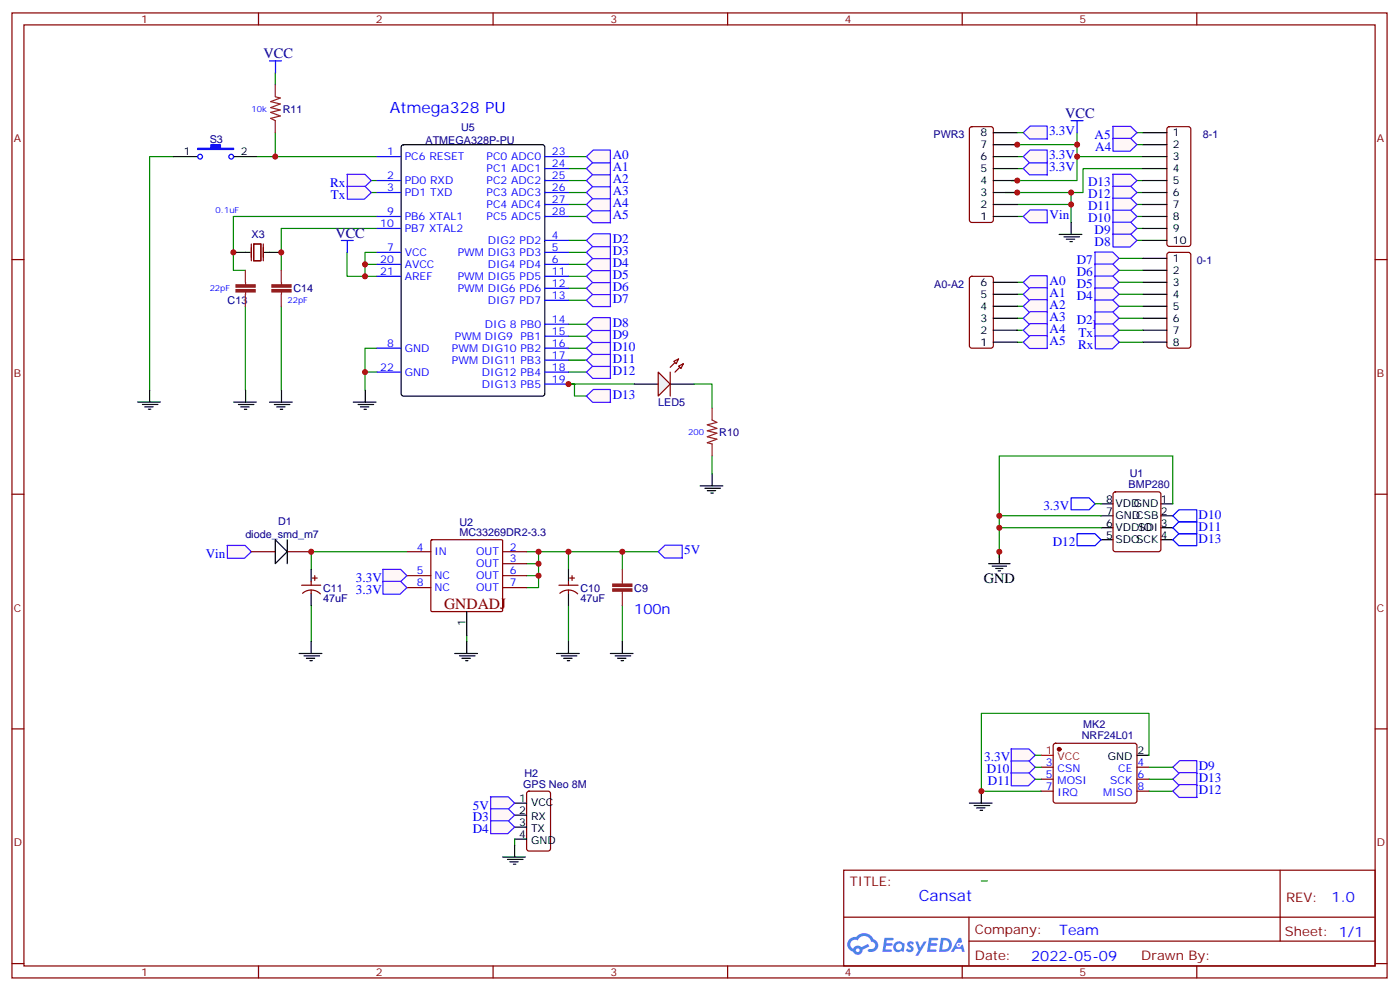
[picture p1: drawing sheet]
<svg xmlns="http://www.w3.org/2000/svg" width="413mm" height="292mm" viewBox="0 0 413 292" stroke-linecap="round" stroke-linejoin="round" font-family="sans-serif">
<g fill="none" stroke="#870000" stroke-width=".35">
<path d="M3.5 3.8h405.4v284.3h-405.4zM7.1 7.3h398.2v277.3h-398.2zM76.2 3.8v3.5M145.3 3.8v3.5M214.5 3.8v3.5M283.6 3.8v3.5M352.8 3.8v3.5M3.5 76.5h3.6M405.3 76.5h3.6M3.5 145.6h3.6M405.3 145.6h3.6M3.5 214.8h3.6"/>
<path d="M405.3 214.8h3.6M248.7 256.4h156.6v28.2h-156.6zM377.3 256.4v20.9M248.7 270.2h156.5M285.6 277.3h119.6M285.6 270.2v14.2M3.5 283.9h3.6M76.2 284.6v3.5M145.3 284.6v3.5M214.5 284.6v3.5M283.6 284.6v3.5M352.8 284.6v3.5"/>
<path d="M405.3 283.9h3.6"/>
</g>
<g fill="#5487ff">
<path d="M267.7 277.6a1.22 1.22 0 0 1 1.7 .2l-.4 .6a.47 .47 0 0 0-.3-.4 .47 .47 0 0 0-.5 .2l.1 .2a1.14 1.14 0 0 1 .8 1.8 1.14 1.14 0 0 1-1.9 0l-.2-.2 .5-.6 .7 .5a.29 .29 0 0 0 .3-.3 .29 .29 0 0 0-.2-.3 1.04 1.04 0 0 1-.6-1.7z"/>
<path d="M260.7 276.3h2.4l.3 .2-.2 .5-1.8 .1-.1 .8h1.5l.3 .4-.3 .4h-1.6l-.2 1.1h1.7l.2 .3-.2 .3-2.6 .1z"/>
<path d="M273.8 276.3h2.4l.3 .2-.1 .5-1.8 .1-.2 .8h1.6l.3 .4-.4 .4h-1.6l-.1 1.1h1.7l.2 .3-.2 .3-2.6 .1z"/>
<path d="M282.6 276.3h.7l.3 1.3-.6 .3a.69 .69 0 0 0-1 .3 .69 .69 0 0 0 .4 .9 .69 .69 0 0 0 .9-.6l.5-.2 .6 2.2h-.8l-.2-.9h-1.8l-.5 .9h-.8z"/>
<path d="M269.8 277.4h.8l.6 1.8 1.1-1.8h.9l-2.6 4.2h-.8l.9-1.5z"/>
<path d="M277.4 276.3l-.6 4.2h1.3a2.11 2.11 0 0 0 2.5-2.1 2.11 2.11 0 0 0-2.5-2.1zM278.1 277.1a1.39 1.39 0 0 1 1.7 1.4 1.39 1.39 0 0 1-1.8 1.3h-.3z"/>
<path d="M263.7 277.9a1.54 1.54 0 0 0-.1 2.2 1.54 1.54 0 0 0 2.2 .1l.6 .3 .3-2.3-.2-.3h-.4a1.49 1.49 0 0 0-2.4 0zM264 278.9a.94 .94 0 0 1 1.8 0 .94 .94 0 0 1-1.8 0z"/>
<path d="M250.4 276.7a2.18 2.18 0 0 0 1.1 3.7 1.44 1.44 0 0 0 1.6 .9 1.44 1.44 0 0 0 1.2-1.4l2-1.1-.5-.7-1.9 1a1.47 1.47 0 0 0-2.4 .4 1.39 1.39 0 0 1-.7-1.9 1.39 1.39 0 0 1 2-.5 2.12 2.12 0 0 1 2.2-1.3 2.12 2.12 0 0 1 1.9 1.7 1.14 1.14 0 0 1 1.1 1.4 1.14 1.14 0 0 1-1.7 .7 .43 .43 0 0 0-.5 .4 .43 .43 0 0 0 .4 .5 1.98 1.98 0 0 0 2.5-1.2 1.98 1.98 0 0 0-1.2-2.6 3.1 3.1 0 0 0-5.3-.6l-.9 .1zM252.3 280a.55 .55 0 0 1 1.1 0 .55 .55 0 0 1-1.1 0z"/>
<circle cx="282.6" cy="278.4" r=".26"/>
</g>
<g fill="none" stroke="#008700" stroke-width=".35">
<path d="M51.2 46.1h-7.1v68.8M167.6 49.7h5.3M167.6 53.2h5.3M167.6 56.7h5.3M107.6 77.9h3.5M111.1 74.4h-3.5v7M111.1 67.3h-28.2v12.4M111.1 63.8h-42.3v15.9h3.5M167.6 77.9h5.3M167.6 60.3h5.3M167.6 63.8h5.3M167.6 70.8h5.3"/>
<path d="M167.6 74.4h5.3M167.6 81.4h5.3M167.6 84.9h5.3M167.6 88.5h5.3M167.6 95.5h5.3M167.6 99.1h5.3M167.6 102.6h5.3M167.6 106.1h5.3M167.6 109.6h5.3M187 113.2h-19.4h1.7v3.5h3.6M204.6 113.2h5.3v7M209.9 134.3v5.3"/>
</g>
<path d="M68.8 74.4h4.9M78 74.4h4.9" fill="none" stroke="#000" stroke-width=".35"/>
<path d="M74.1 71.9v4.9M74.8 71.9h2.1v4.9h-2.1zM77.6 71.9v4.9" fill="none" stroke="#870000" stroke-width=".35"/>
<g fill="#fff7f7" stroke="#420aff" stroke-width=".35">
<path d="M172.9 116.7l2-1.9h5l.1 3.8h-5.3z"/>
<path d="M172.9 109.6l2-1.9h5l.1 3.8h-5.3z"/>
<path d="M172.9 106.1l2-1.9h5l.1 3.8h-5.3z"/>
<path d="M172.9 102.6l2-2h5l.1 3.8h-5.3z"/>
<path d="M172.9 99.1l2-2h5l.1 3.8h-5.3z"/>
<path d="M172.9 95.5l2-1.9h5l.1 3.8h-5.3z"/>
<path d="M172.9 88.5l2-2h5l.1 3.8h-5.3z"/>
<path d="M172.9 84.9l2-1.9h5l.1 3.8h-5.3z"/>
<path d="M172.9 81.4l2-1.9h5l.1 3.8h-5.3z"/>
<path d="M172.9 77.9l2-1.9h5l.1 3.7h-5.3z"/>
<path d="M172.9 74.4l2-2h5l.1 3.8h-5.3z"/>
<path d="M172.9 70.8l2-1.9h5l.1 3.8h-5.3z"/>
<path d="M172.9 63.8l2-2h5l.1 3.8h-5.3z"/>
<path d="M172.9 60.3l2-2h5l.1 3.8h-5.3z"/>
<path d="M172.9 56.7l2-1.9h5l.1 3.8h-5.3z"/>
<path d="M172.9 53.2l2-1.9h5l.1 3.8h-5.3z"/>
<path d="M172.9 49.7l2-2h5l.1 3.8h-5.3z"/>
</g>
<path d="M167.6 46.1h5.3" fill="none" stroke="#008700" stroke-width=".35"/>
<path d="M172.9 46.1l2-1.9h5l.1 3.8h-5.3z" fill="#fff7f7" stroke="#420aff" stroke-width=".35"/>
<path d="M187 113.2h7M197.6 113.2h7" fill="none" stroke="#000" stroke-width=".35"/>
<path d="M194 109.6l3.6 3.6-3.6 3.5z" fill="#f0f0f0" stroke="#870000" stroke-width=".35"/>
<path d="M200 105.8l-2.4 2.4M201.4 107.2l-2.4 2.4" fill="none" stroke="#870000" stroke-width=".35"/>
<g fill="#f0f0f0" stroke="#870000" stroke-width=".35">
<path d="M200 107.9l1.4-.7-.7 1.4z"/>
<path d="M198.6 106.5l1.4-.7-.7 1.4z"/>
</g>
<path d="M197.6 109.6v7.1" fill="none" stroke="#870000" stroke-width=".35"/>
<path d="M109.4 53.2h1.7M72.3 90.2v24.7M82.9 90.2v24.7" fill="none" stroke="#008700" stroke-width=".35"/>
<path d="M102.3 51.4h5.3l1.8 1.8-2 2h-5z" fill="#fff7f7" stroke="#420aff" stroke-width=".35"/>
<path d="M81.1 39.1v7M109.4 56.7h1.7" fill="none" stroke="#008700" stroke-width=".35"/>
<path d="M102.3 54.9h5.3l1.8 1.8-2 2h-5z" fill="#fff7f7" stroke="#420aff" stroke-width=".35"/>
<g fill="none" stroke="#000" stroke-width=".35">
<path d="M51.2 46.1h7M68.8 46.1h7M40.6 118.5h6.7M42 119.2h4.6M42.7 119.9h2.5M44.1 114.9v3.6M68.9 118.5h6.7M70.3 119.2h4.6M71 119.9h2.4M72.4 115v3.5M79.4 118.5h6.7M80.9 119.2h4.5"/>
<path d="M81.6 119.9h2.4M83 115v3.5M104.1 118.5h6.7M105.6 119.2h4.5M106.3 119.9h2.4M107.7 115v3.5M43.7 120.6h.7M72 120.6h.7M82.6 120.6h.7M107.3 120.6h.7M209.9 139.6v3.6M206.4 143.2h6.7"/>
<path d="M207.8 143.9h4.6M208.5 144.6h2.5M209.5 145.3h.8"/>
</g>
<path d="M81.1 25v3.5M81.1 35.6v3.5M81.2 28.5l1.4 .4-2.8 1 2.8 .7-2.8 1.1 2.8 .7-2.8 .7 2.8 1.1-2.8 .7 1.4 .7M72.3 79.7v3.5M82.9 79.7v3.5M72.3 86.7v3.5M72.4 83.2v.7M72.4 86v.7M82.9 86.7v3.5M83 83.2v.7M83 86v.7M209.9 120.2v3.6l1.4 .7-2.8 .7 2.8 1-2.8 .7 2.8 .7-2.8 1.1 2.8 .7-2.8 1.1 1.4 .3v3.5" fill="none" stroke="#8c2424" stroke-width=".35"/>
<path d="M81.1 21.4v3.6M75.8 46.1h35.3M102.3 74.4v7h8.8M111.1 102.6h-3.5v7M111.1 109.6h-3.5v5.3" fill="none" stroke="#008700" stroke-width=".35"/>
<g fill="none" stroke="#00f" stroke-width=".35">
<path d="M79.4 17.9h3.6M81.2 17.9v3.6M100.6 70.9h3.5M102.4 70.9v3.5"/>
<circle cx="59" cy="46.2" r=".71"/>
<circle cx="68.2" cy="46.2" r=".71"/>
</g>
<path d="M58.3 43.7h3.9v-1.1h2.8v1.1h3.9v.3h-10.6z" fill="#00f" stroke="#00f" stroke-width=".35"/>
<g fill="#8c2424" stroke="#8c2424" stroke-width=".35">
<path d="M69.6 83.9h5.6v.7h-5.6z"/>
<path d="M69.6 85.3h5.6v.7h-5.6z"/>
<path d="M80.2 85.3h5.6v.7h-5.6z"/>
<path d="M80.2 83.9h5.6v.7h-5.6z"/>
</g>
<path d="M118.5 42.8l.5-.2h40.9l.6 .5 .1 72.9-.5 .7h-41.1l-.7-.4v-73z" fill="#fff" stroke="#000" stroke-width=".35"/>
<g fill="none" stroke="#00f" stroke-width=".35">
<path d="M111.1 46.1h7.1M111.1 53.2h7.1M111.1 56.7h7.1M160.5 46.1h7.1M160.5 53.2h7.1M160.5 56.7h7.1M160.5 49.7h7.1M111.1 74.4h7.1M111.1 77.9h7.1M111.1 63.8h7.1M111.1 67.3h7.1M160.5 70.8h7.1"/>
<path d="M160.5 74.4h7.1M160.5 77.9h7.1M160.5 63.8h7.1M160.5 60.3h7.1M111.1 81.4h7.1M160.5 81.4h7.1M160.5 84.9h7.1M160.5 88.5h7.1M160.5 95.5h7.1M160.5 99.1h7.1M111.1 102.6h7.1M111.1 109.6h7.1"/>
<path d="M160.5 102.6h7.1M160.5 106.1h7.1M160.5 109.6h7.1M160.5 113.2h7.1"/>
</g>
<path d="M183.4 162.6h10.6M289.3 259.6h1.7" fill="none" stroke="#008700" stroke-width=".35"/>
<g fill="#fff7f7" stroke="#420aff" stroke-width=".35">
<path d="M194 162.6l2.1-2h5l.1 3.8h-5.3z"/>
<path d="M66.9 160.7h5.3l1.9 1.9-2 1.9h-5.1z"/>
</g>
<path d="M335.1 39.1h1.8M335.1 42.6h1.8M91.7 178.4v10.6M119.9 162.6h-28.2v5.3M155.2 166.1h3.5v3.5h-3.5M155.2 162.6h28.2v5.3M158.7 169.6v3.5h-3.5M158.7 162.6v3.5M167.6 178.4v10.6M167.6 162.6v5.3M183.4 178.4v10.6M137.6 187.3v1.7" fill="none" stroke="#008700" stroke-width=".35"/>
<g fill="none" stroke="#000" stroke-width=".35">
<path d="M81.1 159l3.6 3.6-3.6 3.5zM84.7 159v7.1M91.7 167.9v3.5M91.7 174.9v3.5M167.6 167.9v3.5M167.6 174.9v3.5M88.2 192.5h6.7M89.6 193.3h4.6M90.3 194h2.5M91.4 194.7h.7M91.7 189v3.5M134.1 192.5h6.7"/>
<path d="M135.5 193.3h4.6M136.2 194h2.4M137.2 194.7h.7M137.6 180.2v7.1M137.6 189v3.5M164 192.5h6.7M165.5 193.3h4.5M166.2 194h2.4M167.2 194.7h.7M167.6 189v3.5M179.9 192.5h6.7M181.3 193.3h4.6"/>
<path d="M182 194h2.5M183.1 194.7h.7M183.4 189v3.5"/>
</g>
<path d="M183.4 167.9v4.2M183.4 174.2v4.2" fill="none" stroke="#8c2424" stroke-width=".35"/>
<g fill="#8c2424" stroke="#8c2424" stroke-width=".35">
<path d="M180.6 173.5h5.7v.7h-5.7z"/>
<path d="M180.6 172.1h5.7v.7h-5.7z"/>
</g>
<g fill="none" stroke="#870000" stroke-width=".35">
<path d="M127.1 159.2l.3-.2 20.6 .1 .2 .3-.1 20.6-.3 .2-20.6-.1-.2-.3zM74.1 162.6h7M84.7 162.6h7M88.9 172.4h5.6M89.2 174.8a3.8 3.8 0 0 1 5.2 .2M91.7 171.4v1M91.7 173.8v1.1M92.1 170.3h1.4M92.8 169.6v1.4M119.9 162.6h7.1M119.9 169.6h7.1M119.9 173.1h7.1"/>
<path d="M148.2 162.6h7M148.2 166.1h7M148.2 169.6h7M148.2 173.1h7M164.7 172.4h5.7M165 174.8a3.8 3.8 0 0 1 5.3 .2M167.6 171.4v1M167.6 173.8v1.1M167.9 170.3h1.4M168.6 169.6v1.4"/>
</g>
<g fill="#fff7f7" stroke="#420aff" stroke-width=".35">
<path d="M328 37.2h5.3l1.8 1.9-2 1.9h-5z"/>
<path d="M328 40.8h5.3l1.8 1.8-2 2h-5z"/>
</g>
<path d="M317.5 46.1h19.4M335.1 56.7h1.8M335.1 53.2h1.8M336.9 49.7h-17.6v7h-3.6M335.1 70.8h1.8M335.1 67.3h1.8M335.1 63.8h1.8M335.1 60.3h1.8" fill="none" stroke="#008700" stroke-width=".35"/>
<g fill="#fff7f7" stroke="#420aff" stroke-width=".35">
<path d="M328 51.3h5.3l1.8 1.9-2 1.9h-5z"/>
<path d="M328 54.9h5.3l1.8 1.8-2 2h-5z"/>
<path d="M328 58.4h5.3l1.8 1.9-2 1.9h-5z"/>
<path d="M328 61.9h5.3l1.8 1.9-2 1.9h-5z"/>
<path d="M328 65.5h5.3l1.8 1.8-2 2h-5z"/>
<path d="M328 69h5.3l1.8 1.8-2 2h-5z"/>
</g>
<path d="M317.5 39.1v14.1h-19.4M298.1 42.6h19.4M329.8 79.7h7.1M329.8 76.1h7.1M329.8 93.8h7.1M329.8 90.2h7.1M329.8 86.7h7.1M329.8 83.2h7.1" fill="none" stroke="#008700" stroke-width=".35"/>
<g fill="#fff7f7" stroke="#420aff" stroke-width=".35">
<path d="M322.7 74.3h5.3l1.8 1.8-2 2h-5z"/>
<path d="M322.7 77.8h5.3l1.8 1.9-2 1.9h-5z"/>
<path d="M322.7 81.3h5.3l1.8 1.9-2 1.9h-5z"/>
<path d="M322.7 84.9h5.3l1.8 1.8-2 2h-5z"/>
<path d="M322.7 88.4h5.3l1.8 1.8-2 2h-5z"/>
<path d="M322.7 91.9h5.3l1.8 1.9-2 1.9h-5z"/>
</g>
<path d="M299.9 97.3h1.7M299.9 93.8h1.7M299.9 90.2h1.7M299.9 86.7h1.7M299.9 83.2h1.7M299.9 100.8h1.7" fill="none" stroke="#008700" stroke-width=".35"/>
<g fill="#fff7f7" stroke="#420aff" stroke-width=".35">
<path d="M301.6 83.2l2.1-2h5l.1 3.8h-5.3z"/>
<path d="M301.6 86.7l2.1-1.9h5l.1 3.8h-5.3z"/>
<path d="M301.6 90.2l2.1-1.9h5l.1 3.8h-5.3z"/>
<path d="M301.6 93.8l2.1-2h5l.1 3.8h-5.3z"/>
<path d="M301.6 97.3l2.1-1.9h5l.1 3.7h-5.3z"/>
<path d="M301.6 100.8l2.1-1.9h5l.1 3.8h-5.3z"/>
</g>
<path d="M296.3 56.7h19.4v3.6M299.9 46.1h1.7M299.9 49.7h1.7M299.9 60.3h15.8v5.2" fill="none" stroke="#008700" stroke-width=".35"/>
<path d="M312.2 69.1h6.7M313.6 69.8h4.6M314.3 70.5h2.5M315.4 71.2h.7M315.7 65.5v3.6" fill="none" stroke="#000" stroke-width=".35"/>
<path d="M301.6 49.7l2.1-2h5l.1 3.8h-5.3z" fill="#fff7f7" stroke="#420aff" stroke-width=".35"/>
<path d="M315.7 35.6h3.6M317.5 35.6v3.5" fill="none" stroke="#00f" stroke-width=".35"/>
<path d="M299.9 63.8h1.7M329.8 97.3h7.1M329.8 100.8h7.1" fill="none" stroke="#008700" stroke-width=".35"/>
<path d="M301.6 63.8l2.1-2h5l.1 3.8h-5.3z" fill="#fff7f7" stroke="#420aff" stroke-width=".35"/>
<path d="M286 37.5l.5-.2h5.6l.7 .5v27l-.2 .5-.5 .2h-5.6l-.5-.2-.2-.5v-26.8zM344.2 37.5l.5-.2h5.6l.5 .2 .2 .5v33.9l-.2 .5-.5 .2h-5.6l-.5-.2-.2-.5v-33.9zM344.2 74.6l.5-.2h5.6l.7 .4v27.1l-.2 .5-.5 .2h-5.6l-.5-.2-.2-.5v-26.8zM286 81.6l.5-.2h5.6l.7 .5v20l-.5 .6-5.8 .1-.7-.5v-20z" fill="none" stroke="#870000" stroke-width=".35"/>
<g fill="none" stroke="#000" stroke-width=".35">
<path d="M292.8 39.1h7.1M336.9 39.1h7.1M292.8 42.6h7.1M292.8 46.1h7.1M292.8 49.7h7.1M292.8 53.2h7.1M292.8 56.7h7.1M336.9 42.6h7.1M336.9 46.1h7.1M336.9 49.7h7.1M336.9 53.2h7.1M336.9 56.7h7.1"/>
<path d="M292.8 60.3h7.1M292.8 63.8h7.1M336.9 76.1h7.1M336.9 79.7h7.1M336.9 60.3h7.1M336.9 63.8h7.1M336.9 67.3h7.1M336.9 70.8h7.1M292.8 83.2h7.1M292.8 86.7h7.1M292.8 90.2h7.1M292.8 93.8h7.1"/>
<path d="M292.8 97.3h7.1M336.9 83.2h7.1M336.9 86.7h7.1M336.9 90.2h7.1M336.9 93.8h7.1M336.9 97.3h7.1M292.8 100.8h7.1M336.9 100.8h7.1"/>
</g>
<g fill="#fff7f7" stroke="#420aff" stroke-width=".35">
<path d="M301.6 46.1l2.1-1.9h5l.1 3.8h-5.3z"/>
<path d="M301.6 39.1l2.1-2h5l.1 3.8h-5.3z"/>
</g>
<path d="M299.9 39.1h1.7" fill="none" stroke="#008700" stroke-width=".35"/>
<g fill="#fff7f7" stroke="#420aff" stroke-width=".35">
<path d="M112.8 167.8h5.3l1.8 1.8-2 2h-5z"/>
<path d="M112.8 171.3h5.3l1.8 1.8-2 2h-5z"/>
</g>
<path d="M310.7 219.2l.4-.2h23.3l.5 .2 .2 .5v16.5l-.7 .4h-23.5l-.5-.7v-16.2zM306.9 233.1h3.5M306.9 226.1h3.5M306.9 229.6h3.5M335.1 233.1h3.6M335.1 226.1h3.6M335.1 229.6h3.6" fill="none" stroke="#870000" stroke-width=".35"/>
<circle cx="312.2" cy="220.8" r=".53" fill="#870000" stroke="#870000" stroke-width=".35"/>
<path d="M306.9 222.5h3.5" fill="none" stroke="#f00" stroke-width=".35"/>
<path d="M335.1 222.5h3.6" fill="none" stroke="#000" stroke-width=".35"/>
<g fill="#fff7f7" stroke="#420aff" stroke-width=".35">
<path d="M298 220.7h5.3l1.9 1.8-2.1 2h-5z"/>
<path d="M345.7 226.1l2.1-2h5l.1 3.8h-5.3z"/>
</g>
<path d="M338.7 226.1h7" fill="none" stroke="#008700" stroke-width=".35"/>
<g fill="#fff7f7" stroke="#420aff" stroke-width=".35">
<path d="M298 224.2h5.3l1.9 1.9-2.1 1.9h-5z"/>
<path d="M345.7 229.6l2.1-2h5l.1 3.8h-5.3z"/>
</g>
<path d="M338.7 229.6h7M338.7 233.1h7" fill="none" stroke="#008700" stroke-width=".35"/>
<g fill="#fff7f7" stroke="#420aff" stroke-width=".35">
<path d="M298 227.7h5.3l1.9 1.9-2.1 1.9h-5z"/>
<path d="M345.7 233.1l2.1-1.9h5l.1 3.8h-5.3z"/>
</g>
<path d="M151.7 236.6h3.5M285.8 236.6h6.7M287.2 237.3h4.5M287.9 238.1h2.4M288.9 238.8h.7M289.3 233.1v3.5M151.7 240.2h3.5M151.7 243.7h3.5M151.7 247.2h3.5" fill="none" stroke="#000" stroke-width=".35"/>
<path d="M338.7 222.5v-12.3h-49.4v22.9h17.6" fill="none" stroke="#008700" stroke-width=".35"/>
<path d="M155.5 233.3l.4-.2h5.7l.6 .4 .1 16.5-.5 .7-5.9 .1-.6-.5-.1-16.5z" fill="none" stroke="#870000" stroke-width=".35"/>
<path d="M144.6 234.8h5.2l1.9 1.8-2 2h-5.1z" fill="#fff7f7" stroke="#420aff" stroke-width=".35"/>
<path d="M148.2 252.5h6.7M149.6 253.2h4.6M150.3 253.9h2.5M151.3 254.6h.7M151.7 249v3.5" fill="none" stroke="#000" stroke-width=".35"/>
<path d="M151.7 247.2v1.8" fill="none" stroke="#008700" stroke-width=".35"/>
<g fill="#fff7f7" stroke="#420aff" stroke-width=".35">
<path d="M322.7 95.4h5.3l1.8 1.9-2 1.9h-5z"/>
<path d="M322.8 99h5.3l1.8 1.8-2 2h-5z"/>
</g>
<g fill="none" stroke="#000" stroke-width=".35">
<path d="M324.6 148.4h3.5M324.6 152h3.5M324.6 155.5h3.5M324.6 159h3.5M342.2 148.4h3.5M342.2 152h3.5M342.2 155.5h3.5M342.2 159h3.5M291.4 166.1h6.3M292.5 166.8h4.2M293.5 167.5h2.1M294.2 168.2h.7"/>
<path d="M294.6 162.6v3.5"/>
</g>
<path d="M328.3 145.1l.5-.2h12.7l.5 .2 .2 .5v16.3l-.2 .5-.5 .2h-12.7l-.5-.3-.2-.4v-16.3z" fill="none" stroke="#870000" stroke-width=".35"/>
<path d="M315.7 146.7h5.3l1.8 1.7-1.8 1.8h-5.3zM317.5 157.3h5.3l1.8 1.7-1.8 1.8h-5.3zM345.7 152l1.8-1.8h5.3v3.5h-5.3zM345.7 155.5l1.8-1.8h5.3v3.6h-5.3zM345.7 159l1.8-1.7h5.3v3.5h-5.3z" fill="none" stroke="#00f" stroke-width=".35"/>
<path d="M294.6 152h30M294.6 155.5h30M322.8 148.4h1.8M345.7 148.4v-14.1h-51.1v30M305.2 222.5h1.7M305.2 226.1h1.7M305.2 229.6h1.7" fill="none" stroke="#008700" stroke-width=".35"/>
<g fill="#fff7f7" stroke="#420aff" stroke-width=".35">
<path d="M144.6 238.3h5.2l1.9 1.9-2 1.9h-5.1z"/>
<path d="M144.6 241.8h5.2l1.9 1.9-2 1.9h-5.1z"/>
</g>
<g fill="#c00">
<circle cx="167.6" cy="113.2" r=".88"/>
<circle cx="107.6" cy="81.4" r=".88"/>
<circle cx="82.9" cy="74.4" r=".88"/>
<circle cx="81.1" cy="46.1" r=".88"/>
<circle cx="107.6" cy="109.6" r=".88"/>
<circle cx="68.8" cy="74.4" r=".88"/>
<circle cx="107.6" cy="77.9" r=".88"/>
<circle cx="183.4" cy="162.6" r=".88"/>
<circle cx="158.8" cy="162.6" r=".88"/>
<circle cx="158.8" cy="166.1" r=".88"/>
<circle cx="167.6" cy="162.6" r=".88"/>
<circle cx="158.8" cy="169.6" r=".88"/>
<circle cx="317.5" cy="46.1" r=".88"/>
<circle cx="317.5" cy="42.6" r=".88"/>
<circle cx="315.7" cy="60.3" r=".88"/>
<circle cx="299.9" cy="42.6" r=".88"/>
<circle cx="299.9" cy="56.7" r=".88"/>
<circle cx="299.9" cy="53.2" r=".88"/>
<circle cx="315.7" cy="56.7" r=".88"/>
<circle cx="91.7" cy="162.6" r=".88"/>
<circle cx="289.3" cy="233.1" r=".88"/>
<circle cx="294.6" cy="152" r=".88"/>
<circle cx="294.6" cy="155.5" r=".88"/>
<circle cx="294.6" cy="162.6" r=".88"/>
</g>
<g font-size="4.6" fill="#00f">
<text x="114.9" y="33.3">Atmega328 PU</text>
<text x="270.8" y="265.4">Cansat</text>
</g>
<text font-size="4.6" fill="#800" x="130.9" y="179.5">GNDADJ</text>
<g font-size="4.2" fill="#000080">
<text x="77.7" y="17.2">VCC</text>
<text x="314" y="34.9">VCC</text>
<text x="98.8" y="70.2">VCC</text>
</g>
<text font-size="4.2" x="290" y="171.7">GND</text>
<g font-size="4.2" fill="#00f">
<text x="187" y="180.9">100n</text>
<text x="392.5" y="265.7">1.0</text>
<text x="312.2" y="275.4">Team</text>
<text x="304" y="283">2022-05-09</text>
</g>
<g font-size="3.9" fill="#00f">
<text x="309.2" y="39.8">3.3V</text>
<text x="322.7" y="40.8">A5</text>
<text x="180.6" y="46.9">A0</text>
<text x="309.2" y="46.9">3.3V</text>
<text x="322.8" y="44.4">A4</text>
<text x="180.6" y="54">A2</text>
<text x="180.6" y="50.5">A1</text>
<text x="309.2" y="50.4">3.3V</text>
<text x="97.3" y="55.1">Rx</text>
<text x="97.5" y="58.6">Tx</text>
<text x="180.6" y="57.5">A3</text>
<text x="320.7" y="54.9">D13</text>
<text x="320.7" y="58.5">D12</text>
<text x="180.6" y="64.6">A5</text>
<text x="180.6" y="61.1">A4</text>
<text x="309.4" y="64.6">Vin</text>
<text x="320.7" y="62">D11</text>
<text x="320.7" y="65.5">D10</text>
<text x="180.6" y="71.6">D2</text>
<text x="322.7" y="69.1">D9</text>
<text x="180.6" y="75.2">D3</text>
<text x="317.4" y="77.9">D7</text>
<text x="322.7" y="72.6">D8</text>
<text x="180.6" y="82.2">D5</text>
<text x="180.6" y="78.7">D4</text>
<text x="309.4" y="84">A0</text>
<text x="317.4" y="81.4">D6</text>
<text x="180.6" y="89.3">D7</text>
<text x="180.6" y="85.7">D6</text>
<text x="309.4" y="87.5">A1</text>
<text x="317.4" y="84.9">D5</text>
<text x="317.4" y="88.5">D4</text>
<text x="309.4" y="91">A2</text>
<text x="309.4" y="94.6">A3</text>
<text x="317.4" y="95.5">D2</text>
<text x="180.6" y="99.9">D9</text>
<text x="180.6" y="96.3">D8</text>
<text x="309.4" y="98.1">A4</text>
<text x="309.4" y="101.6">A5</text>
<text x="317.9" y="99.2">Tx</text>
<text x="322.1" y="96.8">D3</text>
<text x="180.6" y="106.9">D11</text>
<text x="180.6" y="103.4">D10</text>
<text x="317.8" y="102.7">Rx</text>
<text x="180.6" y="110.4">D12</text>
<text x="180.6" y="117.5">D13</text>
<text x="307.6" y="150.2">3.3V</text>
<text x="353.3" y="153">D10</text>
<text x="310.3" y="160.8">D12</text>
<text x="353.3" y="156.6">D11</text>
<text x="353.3" y="160.1">D13</text>
<text x="60.6" y="164.3">Vin</text>
<text x="201.7" y="163.3">5V</text>
<text x="104.9" y="171.4">3.3V</text>
<text x="104.9" y="174.9">3.3V</text>
<text x="290.1" y="224.3">3.3V</text>
<text x="290.9" y="227.8">D10</text>
<text x="353.3" y="226.8">D9</text>
<text x="291.2" y="231.4">D11</text>
<text x="353.3" y="230.3">D13</text>
<text x="353.3" y="233.8">D12</text>
<text x="139.4" y="238.7">5V</text>
<text x="139.4" y="241.8">D3</text>
<text x="139.4" y="245.4">D4</text>
</g>
<g font-size="3.9" fill="#800">
<text x="250.5" y="261">TITLE:</text>
<text x="379.1" y="265.7">REV:</text>
<text x="287.4" y="275.2">Company:</text>
<text x="378.7" y="275.8">Sheet: 1/1</text>
<text x="287.4" y="282.9">Date:</text>
<text x="336.4" y="282.9">Drawn By:</text>
</g>
<g font-size="3.2" fill="#800">
<text x="41.6" y="6.8">1</text>
<text x="110.8" y="6.8">2</text>
<text x="179.9" y="6.8">3</text>
<text x="249.1" y="6.8">4</text>
<text x="318.2" y="6.8">5</text>
<text x="4.1" y="41.9">A</text>
<text x="405.9" y="41.9">A</text>
<text x="4.1" y="111.1">B</text>
<text x="405.9" y="111.1">B</text>
<text x="4.1" y="180.2">C</text>
<text x="405.9" y="180.2">C</text>
<text x="4.1" y="249.3">D</text>
<text x="405.9" y="249.3">D</text>
<text x="41.6" y="287.6">1</text>
<text x="110.8" y="287.6">2</text>
<text x="179.9" y="287.6">3</text>
<text x="249.1" y="287.6">4</text>
<text x="318.2" y="287.6">5</text>
</g>
<g font-size="3.2" fill="#000080">
<text x="83.3" y="33.2">R11</text>
<text x="135.9" y="38.6">U5</text>
<text x="275.2" y="40.7">PWR3</text>
<text x="354.5" y="40.7">8-1</text>
<text x="61.8" y="42.1">S3</text>
<text x="125.4" y="42.5">ATMEGA328P-PU</text>
<text x="74.2" y="70.3">X3</text>
<text x="352.8" y="77.7">0-1</text>
<text x="67.1" y="89.7">C13</text>
<text x="86.5" y="86.1">C14</text>
<text x="275.4" y="84.8">A0-A2</text>
<text x="194" y="119.7">LED5</text>
<text x="212" y="128.4">R10</text>
<text x="332.7" y="143.9">BMP280</text>
<text x="333" y="140.7">U1</text>
<text x="82" y="154.8">D1</text>
<text x="135.4" y="154.9">U2</text>
<text x="72.3" y="158.5">diode_smd_m7</text>
<text x="135.4" y="158">MC33269DR2-3.3</text>
<text x="95.2" y="177.4">47uF</text>
<text x="95.2" y="174.3">C11</text>
<text x="171.1" y="177.4">47uF</text>
<text x="171.1" y="174.3">C10</text>
<text x="187" y="174.3">C9</text>
<text x="319.3" y="214.5">MK2</text>
<text x="318.9" y="217.8">NRF24L01</text>
<text x="154.2" y="232.1">GPS Neo 8M</text>
<text x="154.6" y="228.9">H2</text>
</g>
<g font-size="3.2">
<text x="289" y="40.1">8</text>
<text x="345.7" y="40.1">1</text>
<text x="54.1" y="45.8">1</text>
<text x="71" y="45.8">2</text>
<text x="289" y="47.2">6</text>
<text x="289" y="43.7">7</text>
<text x="345.7" y="43.7">2</text>
<text x="345.7" y="47.2">3</text>
<text x="289" y="50.7">5</text>
<text x="345.7" y="50.7">4</text>
<text x="289" y="57.8">3</text>
<text x="289" y="54.3">4</text>
<text x="345.7" y="54.3">5</text>
<text x="345.7" y="57.8">6</text>
<text x="289" y="64.8">1</text>
<text x="289" y="61.3">2</text>
<text x="345.7" y="61.3">7</text>
<text x="345.7" y="64.8">8</text>
<text x="345.7" y="68.4">9</text>
<text x="345.7" y="71.9">10</text>
<text x="345.7" y="77.2">1</text>
<text x="345.7" y="80.7">2</text>
<text x="289" y="87.8">5</text>
<text x="289" y="84.2">6</text>
<text x="345.7" y="84.2">3</text>
<text x="345.7" y="87.8">4</text>
<text x="289" y="94.8">3</text>
<text x="289" y="91.3">4</text>
<text x="345.7" y="91.3">5</text>
<text x="345.7" y="94.8">6</text>
<text x="289" y="101.9">1</text>
<text x="289" y="98.4">2</text>
<text x="345.7" y="98.4">7</text>
<text x="345.7" y="101.9">8</text>
<text x="326.1" y="148.1">8</text>
<text x="328.8" y="149.5">VDD</text>
<text x="334.2" y="149.5">GND</text>
<text x="342.2" y="148.1">1</text>
<text x="326.1" y="151.6">7</text>
<text x="326.1" y="155.2">6</text>
<text x="328.8" y="153">GNDCSB</text>
<text x="342.2" y="151.6">2</text>
<text x="342.2" y="155.2">3</text>
<text x="326.1" y="158.7">5</text>
<text x="328.8" y="156.6">VDDIO</text>
<text x="328.8" y="160.1">SDOSCK</text>
<text x="335.5" y="156.6">SDI</text>
<text x="342.2" y="158.7">4</text>
<text x="137.2" y="184.3" transform="rotate(-90 137.2 184.3)">1</text>
<text x="326.6" y="223.9">GND</text>
<text x="335.3" y="222.2">2</text>
<text x="153" y="236.3">1</text>
<text x="153" y="239.8">2</text>
<text x="156.5" y="237.3">VCC</text>
<text x="153" y="243.3">3</text>
<text x="156.5" y="241.6">RX</text>
<text x="156.5" y="245.1">TX</text>
<text x="153" y="246.9">4</text>
<text x="156.5" y="248.6">GND</text>
</g>
<g font-size="3.2" fill="#00f">
<text x="114.1" y="45.8">1</text>
<text x="119.3" y="47.2">PC6 RESET</text>
<text x="143.4" y="47.2">PC0 ADC0</text>
<text x="162.7" y="45.8">23</text>
<text x="114.1" y="52.9">2</text>
<text x="143.4" y="50.8">PC1 ADC1</text>
<text x="162.7" y="49.3">24</text>
<text x="162.7" y="52.9">25</text>
<text x="114.1" y="56.4">3</text>
<text x="119.3" y="54.3">PD0 RXD</text>
<text x="119.3" y="57.8">PD1 TXD</text>
<text x="143.4" y="54.3">PC2 ADC2</text>
<text x="143.4" y="57.8">PC3 ADC3</text>
<text x="162.7" y="56.4">26</text>
<text x="162.7" y="59.9">27</text>
<text x="114.1" y="63.5">9</text>
<text x="119.3" y="64.9">PB6 XTAL1</text>
<text x="143.4" y="61.3">PC4 ADC4</text>
<text x="143.4" y="64.9">PC5 ADC5</text>
<text x="162.7" y="63.5">28</text>
<text x="112.1" y="67">10</text>
<text x="119.3" y="68.4">PB7 XTAL2</text>
<text x="143.8" y="71.9">DIG2 PD2</text>
<text x="162.7" y="70.5">4</text>
<text x="112.1" y="77.6">20</text>
<text x="114.1" y="74">7</text>
<text x="119.3" y="75.4">VCC</text>
<text x="134.9" y="75.4">PWM DIG3 PD3</text>
<text x="162.7" y="74">5</text>
<text x="162.7" y="77.6">6</text>
<text x="112.1" y="81.1">21</text>
<text x="119.3" y="79">AVCC</text>
<text x="119.3" y="82.5">AREF</text>
<text x="134.9" y="82.5">PWM DIG5 PD5</text>
<text x="143.8" y="79">DIG4 PD4</text>
<text x="162.7" y="81.1">11</text>
<text x="134.9" y="86">PWM DIG6 PD6</text>
<text x="143.8" y="89.6">DIG7 PD7</text>
<text x="162.7" y="84.6">12</text>
<text x="162.7" y="88.1">13</text>
<text x="162.7" y="95.2">14</text>
<text x="134.1" y="100.1">PWM DIG9</text>
<text x="142.9" y="96.6">DIG 8 PB0</text>
<text x="153.4" y="100.1">PB1</text>
<text x="162.7" y="98.7">15</text>
<text x="114.1" y="102.3">8</text>
<text x="119.3" y="103.7">GND</text>
<text x="133.2" y="103.7">PWM DIG10 PB2</text>
<text x="133.2" y="107.2">PWM DIG11 PB3</text>
<text x="162.7" y="102.3">16</text>
<text x="162.7" y="105.8">17</text>
<text x="112.1" y="109.3">22</text>
<text x="119.3" y="110.7">GND</text>
<text x="142" y="110.7">DIG12 PB4</text>
<text x="162.7" y="109.3">18</text>
<text x="162.7" y="112.8">19</text>
<text x="142" y="114.3">DIG13 PB5</text>
<text x="122.9" y="162.2">4</text>
<text x="128.1" y="163.6">IN</text>
<text x="140.3" y="167.1">OUT</text>
<text x="140.3" y="163.6">OUT</text>
<text x="150.3" y="165.7">3</text>
<text x="150.3" y="162.2">2</text>
<text x="122.9" y="169.3">5</text>
<text x="122.9" y="172.8">8</text>
<text x="128.1" y="170.7">NC</text>
<text x="140.3" y="170.7">OUT</text>
<text x="150.3" y="169.3">6</text>
<text x="150.3" y="172.8">7</text>
<text x="128.1" y="174.2">NC</text>
<text x="140.3" y="174.2">OUT</text>
<text x="308.3" y="225.7">3</text>
<text x="311.7" y="227.5">CSN</text>
<text x="329.6" y="227.5">CE</text>
<text x="335.3" y="225.7">4</text>
<text x="308.3" y="229.2">5</text>
<text x="308.3" y="232.8">7</text>
<text x="311.7" y="231">MOSI</text>
<text x="327.3" y="231">SCK</text>
<text x="335.3" y="232.8">8</text>
<text x="335.3" y="229.2">6</text>
<text x="311.7" y="234.5">IRQ</text>
<text x="325.2" y="234.5">MISO</text>
</g>
<g font-size="3.2" fill="#f00">
<text x="308.3" y="222.2">1</text>
<text x="311.7" y="223.9">VCC</text>
</g>
<g font-size="2.5" fill="#00f">
<text x="74.2" y="32.9">10k</text>
<text x="63.6" y="62.9">0.1uF</text>
<text x="61.8" y="85.8">22pF</text>
<text x="84.7" y="89.3">22pF</text>
<text x="202.8" y="128.1">200</text>
</g>
</svg>
